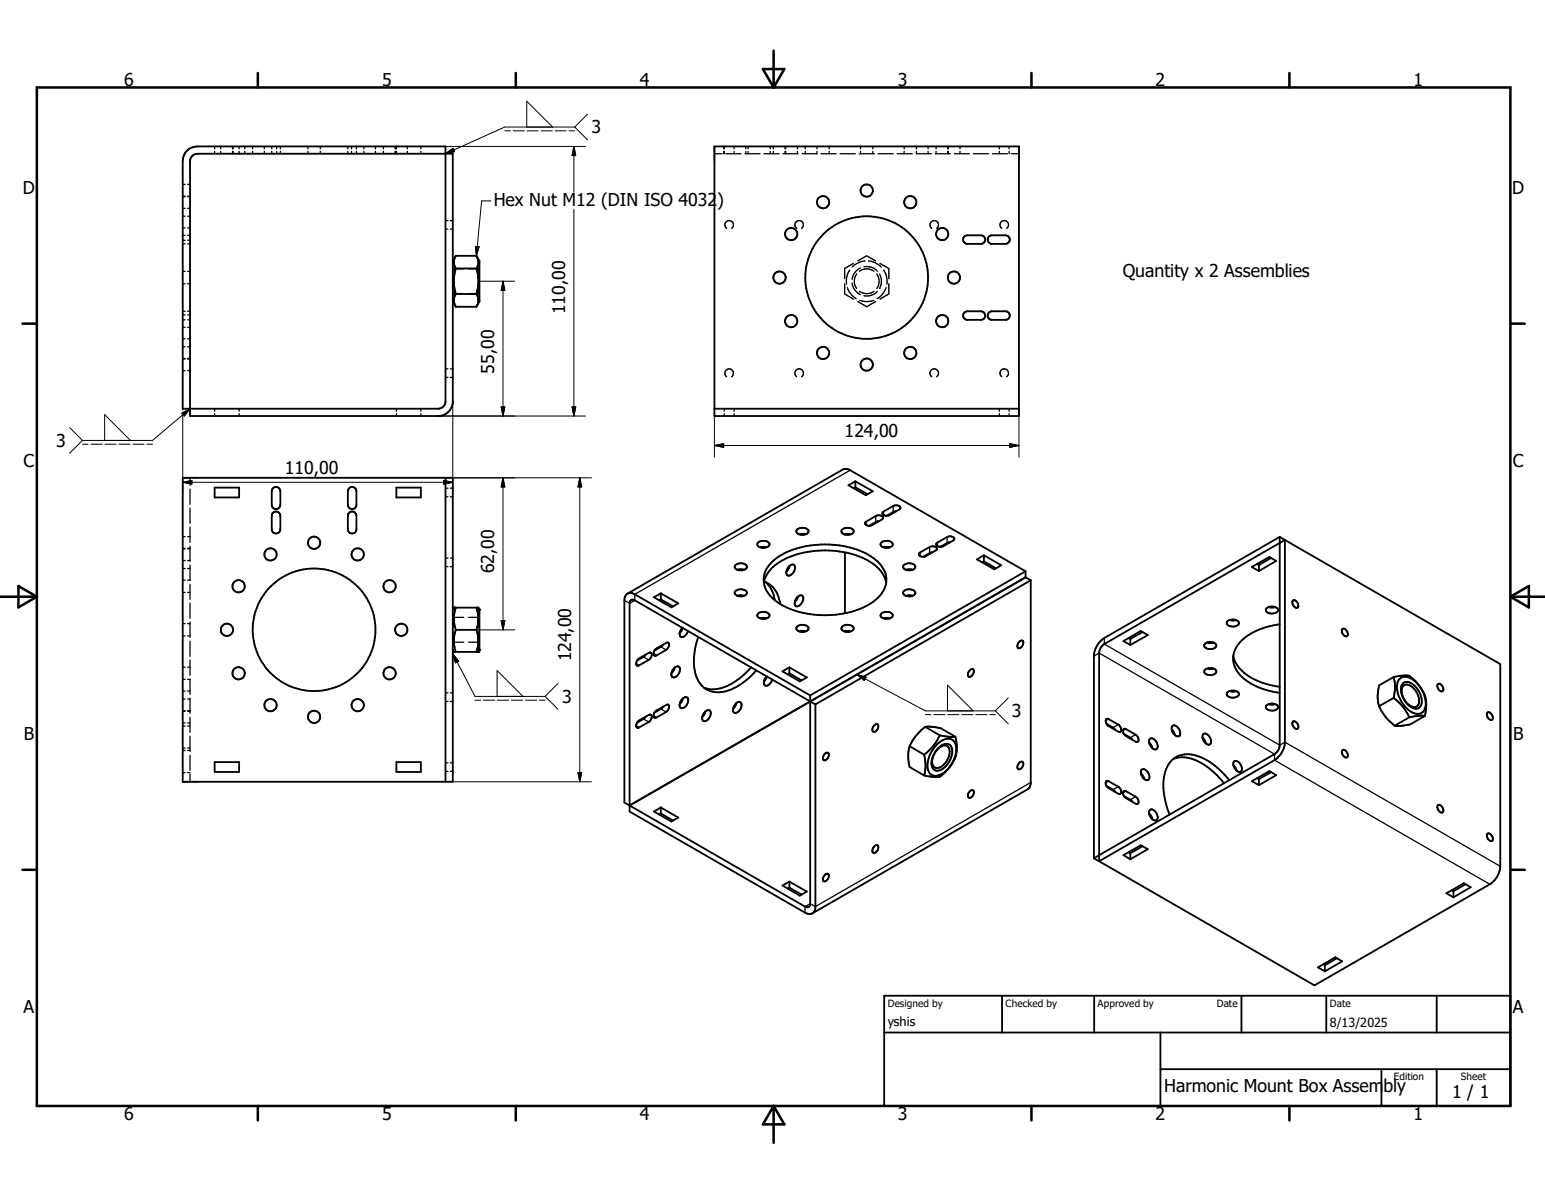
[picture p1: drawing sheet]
<svg xmlns="http://www.w3.org/2000/svg" width="279mm" height="216mm" viewBox="0 0 279 216" stroke-linecap="round" stroke-linejoin="round" font-family="sans-serif">
<g fill="none" stroke="#000" stroke-width=".23">
<path d="M33 35.5h.5M33 37.7h.5M33 33.3h.5M33 35.6h.5M33 39.1h.5M33.9 35.5h.5M33.9 37.7h.5M33.9 33.3h.5M33.9 35.6h.5M33.9 39.1h.5M38.8 26.5v.4M38.8 27.4v.4"/>
<path d="M39.9 26.5v.4M39.9 27.4v.4M42 26.5v.4M42 27.4v.4M42.1 26.5v.4M42.1 27.4v.4M43.2 26.5v.4M43.2 27.4v.4M44.3 26.5v.4M44.3 27.4v.4M45.7 26.5v.4M45.7 27.4v.4"/>
<path d="M47.8 26.5v.4M47.8 27.4v.4M49.1 26.5v.4M49.1 27.4v.4M50 26.5v.4M50 27.4v.4M50.7 26.5v.4M50.7 27.4v.4M55.7 26.5v.4M55.7 27.4v.4M57.9 26.5v.4M57.9 27.4v.4"/>
<path d="M62.9 26.5v.4M62.9 27.4v.4M63.6 26.5v.4M63.6 27.4v.4M64.5 26.5v.4M64.5 27.4v.4M65.8 26.5v.4M65.8 27.4v.4M67.9 26.5v.4M67.9 27.4v.4M69.3 26.5v.4M69.3 27.4v.4"/>
<path d="M71.5 26.5v.4M71.5 27.4v.4M71.6 26.5v.4M71.6 27.4v.4M71.7 26.5v.4M71.7 27.4v.4M73.7 26.5v.4M73.7 27.4v.4M76.1 26.5v.4M76.1 27.4v.4M80.6 39.9h.4M81.4 39.9h.5"/>
<path d="M129.2 27.8h1.4M130.9 26.5v.4M130.9 27.4v.4M131 26.5v.4M131 27.4v.4M131.3 27.8h2.7M132.8 26.5v.4M132.8 27.4v.4M134.7 27.8h2.8M134.9 26.5v.4M134.9 27.4v.4M135.3 26.5v.4"/>
<path d="M135.3 27.4v.4M138.1 27.8h2.8M139.3 26.5v.4M139.3 27.4v.4M139.9 26.5v.4M139.9 27.4v.4M141.6 27.8h2.8M142 26.5v.4M142 27.4v.4M142.1 26.5v.4M142.1 27.4v.4M144.2 26.5v.4"/>
<path d="M144.2 27.4v.4M145 27.8h2.8M145.6 26.5v.4M145.6 27.4v.4M147.7 26.5v.4M147.7 27.4v.4M148.5 27.8h2.7M150 26.5v.4M150 27.4v.4M151.9 27.8h2.8M155.4 27.8h2.7M155.6 26.5v.4"/>
<path d="M155.6 27.4v.4M157.8 26.5v.4M157.8 27.4v.4M158.8 27.8h2.8M162.2 27.8h2.8M163.5 26.5v.4M163.5 27.4v.4M165.7 27.8h2.7M165.7 26.5v.4M165.7 27.4v.4M167.8 26.5v.4M167.8 27.4v.4"/>
<path d="M169.1 27.8h2.8M169.3 26.5v.4M169.3 27.4v.4M171.4 26.5v.4M171.4 27.4v.4M171.5 26.5v.4M171.5 27.4v.4M172.6 27.8h2.7M173.6 26.5v.4M173.6 27.4v.4M176 27.8h2.8M179.5 27.8h2.7"/>
<path d="M180.7 26.5v.4M180.7 27.4v.4M182.5 26.5v.4M182.5 27.4v.4M182.9 27.8h1.4M33 57.8h.5M33 56.3h.5M33 42.6h.5M33 44.1h.5M33 41.2h.5M33 43.4h.5M33 56.9h.5"/>
<path d="M33 59.2h.5M33 49.1h.5M33 51.3h.5M33.9 57.8h.5M33.9 56.3h.5M33.9 42.6h.5M33.9 44.1h.5M33.9 41.2h.5M33.9 43.4h.5M33.9 56.9h.5M33.9 59.2h.5M33.9 49.1h.5"/>
<path d="M33.9 51.3h.5M80.6 41.4h.4M81.4 41.4h.5M81.9 48.2l.1 .1M82 53.4l-.1 .1M82.1 48.5v.1M82.1 53.1h.1M82.1 48.6v1.8M82.1 51.3v1.8M82.1 53.1v.1M82.1 48.6h1.8M82.1 53.1h1.8"/>
<path d="M84.7 48.6h1.7M84.7 53.1h1.7M86.4 53.1h.1M86.4 48.6v1.8M86.4 51.3v1.8M86.4 53.1l.1 .1M86.5 48.5l-.1 .1M86.6 53.4l.1 .1M86.7 48.2l-.1 .1M132.3 41.3a.77 .77 0 0 0 .1-1.2 .77 .77 0 0 0-1.1 .1 .77 .77 0 0 0 .1 1.1M132.3 41.3h.1M144.1 41.3a.77 .77 0 0 1-.2-1.2 .77 .77 0 0 1 1.2 0 .77 .77 0 0 1-.1 1.2"/>
<path d="M152.7 51.3v1.9l1.6 .9M153.2 52l.5 1 1.1 1M153.7 48.8a3.7 3.7 0 0 0-.6 2.6M154.1 51.2a2.72 2.72 0 0 0 1.5 2.1M154.3 47.6l-1.6 .9v1.9M154.9 49.5a2.32 2.32 0 0 0 0 2.7M155.1 47.2l1.1-.6a.64 .64 0 0 1 1.1 0l1 .6M155.1 54.5l1.6 1 1.6-1M155.4 49.1a2.24 2.24 0 0 1 2.7 0M155.4 52.7a2.29 2.29 0 0 0 2.7 0M155.4 54.3a3.8 3.8 0 0 0 2.6 0M155.6 48.5a2.62 2.62 0 0 0-1.5 2"/>
<path d="M156.2 48.2a2.69 2.69 0 0 1 2.5 .9M156.4 47.2a3.8 3.8 0 0 0-2.3 1.1M157.1 47.2a3.6 3.6 0 0 1 2.3 1.1M158.5 49.5a2.24 2.24 0 0 1 0 2.7M158.7 52.7a2.63 2.63 0 0 1-2.5 .8M159.1 49.6a2.5 2.5 0 0 1 0 2.5M159.1 47.6l1.6 .9v1.9M159.8 48.8l.1 .2a3.4 3.4 0 0 1 .5 2.4M160.3 52l-.6 1-1.1 1M160.7 51.3v1.9l-1.6 .9M168.5 41.3a.77 .77 0 0 1-.1-1.2 .77 .77 0 0 1 1.1 0 .77 .77 0 0 1-.1 1.2M181.2 41.3a.77 .77 0 0 1-.2-1.2 .77 .77 0 0 1 1.2 0 .77 .77 0 0 1-.1 1.2"/>
<path d="M33 62.7h.5M33 64.9h.5M33 64.8h.5M33 67h.5M33 61.3h.5M33.9 62.7h.5M33.9 64.9h.5M33.9 64.8h.5M33.9 67h.5M33.9 61.3h.5M38.8 73.9v.5M38.8 74.8v.4"/>
<path d="M43.2 73.9v.5M43.2 74.8v.4M71.7 73.9v.5M71.7 74.8v.4M76.1 73.9v.5M76.1 74.8v.4M80.6 68.2h.4M80.6 66.7h.4M81.4 68.2h.5M81.4 66.7h.5M131 73.9v.5M131 74.8v.4"/>
<path d="M131.4 68.1a.78 .78 0 0 1-.1-1.1 .78 .78 0 0 1 1.1 0 .78 .78 0 0 1-.1 1.1M132.8 73.9v.5M132.8 74.8v.4M144.1 68.1a.78 .78 0 0 1-.2-1.1 .78 .78 0 0 1 1.2 0 .78 .78 0 0 1-.1 1.1M168.5 68.1a.78 .78 0 0 1-.1-1.1 .78 .78 0 0 1 1.1 0 .78 .78 0 0 1-.1 1.1M180.7 73.9v.5M180.7 74.8v.4M181.2 68.1a.78 .78 0 0 1-.2-1.1 .78 .78 0 0 1 1.2 0 .78 .78 0 0 1-.1 1.1M182.5 73.9v.5M182.5 74.8v.4M33 97h.5M33 99.2h.5"/>
<path d="M33 99.1h.5M33.9 97h.5M33.9 99.2h.5M33.9 99.1h.5M34.4 86.4v1.4M34.4 88.5v2.7M34.4 91.9v2.7M34.4 95.3v2.8M34.4 98.8v2.7M80.6 89.8h.4M80.6 88.3h.4M81.4 89.8h.5"/>
<path d="M81.4 88.3h.5M153.7 85l-38.9 22.5v1.1l-.9 .5-1-.5M156.6 94.3v.6M158.4 93.3v1.1M159.8 92.5v.6M161.5 91.5v1.1M166.4 99.9v.6M168.1 98.9v1.1M169.5 98.1v.6M171.3 97.1v1.1M33 101.3h.5M33 112.8h.5"/>
<path d="M33 115h.5M33 102.8h.5M33 104.9h.5M33 107.1h.5M33.9 101.3h.5M33.9 112.8h.5M33.9 115h.5M33.9 102.8h.5M33.9 104.9h.5M33.9 107.1h.5M34.4 102.2v2.8M34.4 105.6v2.8"/>
<path d="M34.4 109.1v2.7M34.4 112.5v2.8M34.4 115.9v2.8M34.4 119.4v2.7M80.6 102.5h.4M80.6 100.9h.4M81.4 102.5h.5M81.4 100.9h.5M81.9 111.2l.1 .2M82 116.4l-.1 .1M82.1 111.5v.1M82.1 111.6v1.8"/>
<path d="M82.1 114.3v1.8M82.1 116.1v.2M82.1 111.6h1.8M82.1 116.1h1.8M84.7 111.6h1.7M84.7 116.1h1.7M86.4 111.6v1.8M86.4 114.3v1.8M86.4 116.1l.1 .2M86.5 111.5l-.1 .1M86.6 116.4l.1 .1M86.7 111.2l-.1 .2"/>
<path d="M116.4 118.8l.9 .5M118.2 118.2l.5 .3M119.5 117l1 .5M197.8 118.6l1-.5 31.7 18.3v1.1l38.9 22.4M199.7 115.4v1.1l31.7 18.2 1-.5 38.9 22.4M33 120.6h.5M33 122.9h.5M33 126.4h.5M33 128.6h.5M33 135.3h.5M33 131.3h.5M33 125h.5"/>
<path d="M33 128.5h.5M33 130.7h.5M33 139.7h.5M33 135.7h.5M33.9 120.6h.5M33.9 122.9h.5M33.9 126.4h.5M33.9 128.6h.5M33.9 135.3h.5M33.9 131.3h.5M33.9 125h.5M33.9 128.5h.5"/>
<path d="M33.9 130.7h.5M33.9 139.7h.5M33.9 135.7h.5M34.4 122.8v2.8M34.4 126.3v2.7M34.4 129.7v2.7M34.4 133.1v2.8M34.4 136.6v2.7M34.4 140v1.4M80.6 126.8h.4M80.6 125.3h.4M80.6 139.5h.4"/>
<path d="M80.6 137.9h.4M81.4 126.8h.5M81.4 125.3h.5M81.4 139.5h.5M81.4 137.9h.5M115.1 131.2l.5 .3M115.1 120l.5 .3M116.4 130l.9 .5M118.2 129.4l.5 .3M119.5 128.2l1 .5M200.5 130l-.6 .3M202.2 131l-.9 .6"/>
<path d="M203.6 131.8l-.5 .3M205.4 132.8l-1 .6M186.4 141.5l-38.9 22.4-1-.5-.9 .5v1.1M200.5 141.3l-.6 .3M202.2 142.3l-.9 .5M203.6 143.1l-.5 .3M205.4 144.1l-1 .5"/>
</g>
<g fill="none" stroke="#000" stroke-width=".33">
<path d="M33.7 27.4l1-.7 1-.2h44.9v46.1a1.34 1.34 0 0 1-1.4 1.3h-46.2v-44.8l.2-.9zM34.7 28.3l.3-.3 .7-.2h46.2v45.1a2.71 2.71 0 0 1-2.4 2.3h-45.1v-46.1zM129.2 26.5h55.1v48.7h-55.1zM81.9 54.5l.5 1M82.4 48.5a7.3 7.3 0 0 0 0 4.7M82.4 46.3l-.3 .8v.7l.3 .7M82.4 53.2l-.3 .9v.6l.3 .8M82.4 46.3l-.5 .9M82.4 46.3h3.8M82.4 48.5h3.8M82.4 53.2h3.8M82.4 55.5h3.8"/>
<path d="M86.2 46.3l.5 .9v7.3l-.5 1M86.2 46.3l.3 1-.1 .7-.2 .5M86.2 48.5a7.6 7.6 0 0 1 0 4.7M86.2 53.2l.3 1-.1 .7-.2 .6M174.5 56.5l.5-.2h2.4a.78 .78 0 0 1 .8 .8 .78 .78 0 0 1-.8 .7h-2.4a.76 .76 0 0 1-.8-.5 .76 .76 0 0 1 .3-.8zM174.5 42.7l.5-.1h2.4a.78 .78 0 0 1 .8 .7 .78 .78 0 0 1-.8 .8h-2.4a.78 .78 0 0 1-.8-.5 .78 .78 0 0 1 .3-.9zM178.8 56.6l.6-.3h2.4a.78 .78 0 0 1 .8 .8 .78 .78 0 0 1-.8 .7h-2.4a.76 .76 0 0 1-.7-.4 .76 .76 0 0 1 .1-.8zM178.8 42.8l.6-.2h2.4a.78 .78 0 0 1 .8 .7 .78 .78 0 0 1-.8 .8h-2.4a.79 .79 0 0 1-.7-.4 .79 .79 0 0 1 .1-.9zM129.2 73.9h55.1M33 86.4h48.9v55h-48.9zM38.8 88.2h4.4v1.8h-4.4zM49.4 92.7a.77 .77 0 0 1 .9-.1 .77 .77 0 0 1 .4 .7v2.4a.78 .78 0 0 1-.8 .8 .78 .78 0 0 1-.8-.8v-2.4z"/>
<path d="M49.4 88.2a.78 .78 0 0 1 .9-.1 .78 .78 0 0 1 .4 .7v2.5a.78 .78 0 0 1-.8 .8 .78 .78 0 0 1-.8-.8v-2.5zM63.1 92.8a.77 .77 0 0 1 .8-.3 .77 .77 0 0 1 .6 .8v2.4a.78 .78 0 0 1-.8 .8 .78 .78 0 0 1-.8-.8v-2.4zM63.1 88.3a.77 .77 0 0 1 .8-.2 .77 .77 0 0 1 .6 .7v2.5a.78 .78 0 0 1-.8 .8 .78 .78 0 0 1-.8-.8v-2.5zM71.7 88.2h4.4v1.8h-4.4zM80.6 86.4v55M137.2 98a1.32 1.32 0 0 1 2 .4 1.32 1.32 0 0 1-2.3 .1zM137.5 99l.5-.1 .6 .1M144.5 96.6h1.2M145.7 96.6a.56 .56 0 0 0 .5-.6 .56 .56 0 0 0-.6-.5 1.22 1.22 0 0 0-1.6 .6l.5 .5M145.7 96.6l-.4 .1-.8-.1M152.3 95.8a1.49 1.49 0 0 1 2.1 .2 .78 .78 0 0 1-.9 .7 1.01 1.01 0 0 1-1.3-.7zM152.7 96.6h1.2"/>
<path d="M152.8 96.6v.1M152.8 99.9v11M153.4 87.7l1.3-.7 3.1 1.8-1.2 .7zM154.7 87v1.1M154.7 88.1l2.2 1.3M154.7 88.1l-.3 .2M156.5 94.5l1.9-1.2a.89 .89 0 0 1 1.3 .4l-.2 .2-1.7 1a.86 .86 0 0 1-1.4-.3zM158.9 94.3l-.5 .1-1.2 .7M159.4 98.1a1.33 1.33 0 0 1 2 .3 1.31 1.31 0 0 1-1.9 .4l-.3-.3zM159.7 92.6l1.8-1.1a.91 .91 0 0 1 1.3 .4l-.2 .2-1.7 1a.9 .9 0 0 1-1.3-.3zM159.7 99l.7-.1 .5 .1M162.1 92.5h-.5l-1.2 .7"/>
<path d="M166.4 99.9l1.7-1a.89 .89 0 0 1 1.3 .4l-.1 .2-2 1.1-.6 .1a.42 .42 0 0 1-.5-.3 .42 .42 0 0 1 .2-.5zM168.6 99.9l-.5 .1-1.2 .7M169.4 98.2l1.9-1.1a.93 .93 0 0 1 1.3 .4l-.2 .2-1.8 1a.91 .91 0 0 1-1.3-.3zM171.8 98.1h-.4l-1.3 .8M231.4 97.1l-31.7 18.3a4.3 4.3 0 0 0-1.9 3v36.8M231.4 97.1v37.6a2.07 2.07 0 0 1-.9 1.7l-32.7 18.8M231.4 97.1l1 .5M232.4 97.6l-32.7 18.9a2.07 2.07 0 0 0-.9 1.6v37.6M232.4 97.6l38.9 22.5v36.5a4.3 4.3 0 0 1-1.9 3.3l-31.7 18.3-38.9-22.5M232.4 97.6v36.6a4.2 4.2 0 0 1-1.9 3.3l-31.7 18.2M81.9 110.2l.2-.3h4.4l.2 .3v7.3l-.2 .4M81.9 117.5l.2 .4h4.4"/>
<path d="M82.4 109.9l-.3 1.5v1.2l.3 1.3M82.4 113.9l-.3 1.5v1.2l.3 1.3M82.4 113.9h3.8M86.2 109.9a5.8 5.8 0 0 1 0 4M86.2 113.9a5.7 5.7 0 0 1 0 4M115.4 119.2l1.9-1.1a.41 .41 0 0 1 .6 0 .41 .41 0 0 1-.1 .6l-.4 .5-2.1 1.2a.78 .78 0 0 1 .1-1.2zM116.8 118.4l-.4 .4-1.2 .7M118.3 108l1.2-.7 3.2 1.8-1.3 .7zM118.6 117.3l2.1-1.1a.71 .71 0 0 1-.1 1.2l-1.9 1.1a.41 .41 0 0 1-.5-.1 .41 .41 0 0 1 0-.5zM119.5 107.3v1.1M119.5 108.4l2.2 1.3M119.5 108.4l-.3 .2"/>
<path d="M119.9 116.6l-.3 .3-1.2 .7M123.4 113.5a1.11 1.11 0 0 0-.2 1.7 1.28 1.28 0 0 0 1.2-1.1M123.5 113.6l-.6 .9M126.3 115.2a10.4 10.4 0 0 0 0 7.9 4.2 4.2 0 0 0 5.4 1.8 12 12 0 0 0 5.1-3.7M133 102.2a1.48 1.48 0 0 1 2.1 .2 1.2 1.2 0 0 1-2 .5l-.2-.4zM133 106.9a1.48 1.48 0 0 1 2.1 .2 1.2 1.2 0 0 1-2 .5l-.2-.4zM133.4 107.7l.3-.1 .9 .1M133.4 103h1.2M133.5 103h-.1M137 111.1a1.34 1.34 0 0 1 2.2 .2 1.33 1.33 0 0 1-2.3 0zM137.5 111.8l.5-.1 .6 .1M138.1 105.4a6.5 6.5 0 0 1 4.3-4.6 17.2 17.2 0 0 1 15 .8 5.7 5.7 0 0 1 2.9 3.8"/>
<path d="M138.2 105.2a4.6 4.6 0 0 1 2.9 4M138.4 105.2a5 5 0 0 1 1.7 3.3M139.7 101.5a14.8 14.8 0 0 1 10.8-3 12.8 12.8 0 0 1 8.5 3.4 4.2 4.2 0 0 1-.3 6.3 14.7 14.7 0 0 1-10.8 3 12.9 12.9 0 0 1-8.5-3.4 4.2 4.2 0 0 1 .3-6.3zM142.8 102.3l-.3 .7-.3 .3M142.8 102.3a.55 .55 0 0 1 .8-.2 .55 .55 0 0 1 .1 .8 1.1 1.1 0 0 1-1.4 1.1l-.1-.6M142.8 102.3l-.5 .7-.1 .4M144.2 108a.58 .58 0 0 1 .6-.4 .58 .58 0 0 1 .5 .7 1.31 1.31 0 0 1-1.4 1.3 1.1 1.1 0 0 1 .3-1.6zM144.3 107.9l-.2 .5-.4 .5M144.5 114.2l.4-.1 .8 .1M145.7 114.1a.55 .55 0 0 0 .5-.6 .55 .55 0 0 0-.6-.4 1.19 1.19 0 0 0-1.6 .6l.5 .5M145.7 114.1l-.6 .2-.6-.1M152.3 113.3a1.48 1.48 0 0 1 2.1 .2 1.19 1.19 0 0 1-1.9 .6l-.3-.3z"/>
<path d="M152.7 114.2l.4-.1 .8 .1M152.8 114.1v.1M159.4 111a1.33 1.33 0 0 1 2 .3 1.31 1.31 0 0 1-1.9 .4l-.3-.4zM159.7 111.8l.7-.1 .5 .1M163.8 107.7l.4-.1 .8 .1M163.8 103h1.2M165 103a.56 .56 0 0 0 .5-.6 .56 .56 0 0 0-.6-.5 1.23 1.23 0 0 0-1.6 .6l.5 .5M165 103l-.3 .1-.9-.1M165 107.7a.55 .55 0 0 0 .5-.6 .55 .55 0 0 0-.6-.5 1.19 1.19 0 0 0-1.6 .6l.5 .5M165 107.7l-.6 .1-.6-.1M176.7 101.1l1.2-.7 3.2 1.8-1.3 .7zM177.9 100.4v1.1"/>
<path d="M177.9 101.5l2.2 1.3M177.9 101.5l-.3 .2M184.4 116l.1-.1a.4 .4 0 0 1 .6 .1 .4 .4 0 0 1-.1 .5 .72 .72 0 0 1-1 .6v-.4zM185.5 103.3l-31.8-18.3-.8-.2-.5 .1-38.9 22.4M185.5 103.3v1.1M185.5 103.3l-39 22.4M185.5 104.4l-39 22.4M185.5 104.4l.9 .5M186.4 104.9v36.8l-.3 .8-39.2 22.7M186.4 104.9l-38.9 22.5M203.2 115.9l3.1-1.8 1.3 .7-3.2 1.8zM204.1 115.4l.3 .1"/>
<path d="M204.4 115.5v1.1M206.6 114.3l-2.2 1.2M218 116.4a1.38 1.38 0 0 1 2 .3 1.31 1.31 0 0 1-2.2 .1zM218.3 116.2l.4 .1 .7-.1M221.9 112.4a1.54 1.54 0 0 1 2.1 .1 .96 .96 0 0 1-1.4 .8 .62 .62 0 0 1-.6-.3 .62 .62 0 0 1-.1-.6zM222.4 112.1l.6 .1 .5-.1M223 118.5a6.8 6.8 0 0 0 4.8 4.8l1.8 .5 1.8 .4M226.4 102.5l3.1-1.8 1.3 .7-3.1 1.9zM227.3 102l.4 .2M227.7 102.2v1.1M229 110a1.37 1.37 0 0 1 2.1 .3 1.31 1.31 0 0 1-1.9 .4l-.3-.3zM229.4 109.8l.4 .1 .8-.1"/>
<path d="M229.8 100.9l-2.1 1.3M231.4 112.9a11 11 0 0 0-7.7 3.9 4.3 4.3 0 0 0 1.3 5.9 13.1 13.1 0 0 0 6.4 2.6M233.8 108.6a.83 .83 0 0 1 .9 .4 .83 .83 0 0 1-.1 .9 .94 .94 0 0 1-.8-1.3zM242.8 113.7a.83 .83 0 0 1 .8 .4 .83 .83 0 0 1-.1 1 .92 .92 0 0 1-.7-1.4zM38.8 137.8h4.4v1.8h-4.4zM71.7 137.8h4.4v1.8h-4.4zM115.4 130.5l1.9-1.2a.41 .41 0 0 1 .6 .1 .41 .41 0 0 1-.1 .5l-.4 .6-1.8 1-.3 .1a.75 .75 0 0 1 .1-1.1zM116.8 129.6l-.4 .4-1.2 .7M118.5 128.7l2-1.2 .3-.1a.85 .85 0 0 1-.3 1.3l-1.8 1a.41 .41 0 0 1-.5-.1 .41 .41 0 0 1 0-.5zM119.9 127.8l-.3 .3-1.2 .8M122 120.7a.55 .55 0 0 1 .8-.2 .55 .55 0 0 1 .1 .8 1.09 1.09 0 0 1-1.4 1.1l-.1-.6M122 120.7l-.5 .7-.1 .4"/>
<path d="M122 120.7l-.2 .6-.4 .4M123.5 126.3a.56 .56 0 0 1 .8-.2 .56 .56 0 0 1 .1 .8 1.1 1.1 0 0 1-1.4 1l-.1-.6M123.5 126.3l-.5 .6-.1 .4M123.5 126.3l-.3 .7-.3 .3M127.6 128.6a.55 .55 0 0 1 .7-.1 .55 .55 0 0 1 .2 .7 1.08 1.08 0 0 1-1.4 1.1l-.1-.6M127.6 128.6l-.4 .5-.2 .6M127.6 128.6l-.6 1.1M133.1 127.1a.56 .56 0 0 1 .8-.1 .56 .56 0 0 1 .2 .8 1.08 1.08 0 0 1-1.4 1l-.1-.6M133.1 127.1l-.3 .5-.2 .6M133.2 127.1l-.2 .6-.4 .5M135.8 120.7a10.1 10.1 0 0 1-7 4l-1.5-.3M138.6 122.3a1.17 1.17 0 0 0-.2 1.7 1.27 1.27 0 0 0 1.2-1.1"/>
<path d="M138.7 122.3l-.6 .9M141.5 121.4l1.3-.7 3.1 1.8-1.3 .7zM142.8 120.7v1.1M142.8 121.8l2.2 1.2M142.8 121.8l-.4 .1M146.5 125.7l-31.7-18.2a1.15 1.15 0 0 0-1.3-.2 1.15 1.15 0 0 0-.6 1.3v36.5l1 .6M146.5 126.8l-31.7-18.2a.57 .57 0 0 0-.7-.1 .57 .57 0 0 0-.2 .6v37.6l31.7 18.3a1.13 1.13 0 0 0 1.2 .2 1.13 1.13 0 0 0 .7-1v-36.8M146.5 126.8l-32.6 18.9M146.5 125.7v37.9a.56 .56 0 0 1-.3 .4 .56 .56 0 0 1-.6-.1l-31.7-18.2M146.5 126.8l1 .6M149.1 136.4a.43 .43 0 0 1 .6-.3 .43 .43 0 0 1 .1 .7 .61 .61 0 0 1-.3 .6 .61 .61 0 0 1-.7-.2l.1-.4zM158.2 131.1a.41 .41 0 0 1 .6-.1 .41 .41 0 0 1 0 .6 .66 .66 0 0 1-1 .6v-.4z"/>
<path d="M164.5 134.9l-.3 1.4 .1 1.6 .2 .8 2.6 1.5M164.5 134.9l2.6 1.6M167.1 136.5l.3 1.8-.3 1.9M167.3 131.4l-1.7 1.6-1.1 1.9M167.3 131.4h1.2l1.6 .3 2.7 1.5M167.3 131.4l2.6 1.6M169.5 135.5a1.43 1.43 0 0 1 1.9-.5 2.05 2.05 0 0 1-.1 2.5 1.92 1.92 0 0 1-2.3 1.2 2.15 2.15 0 0 1 .1-2.7zM169.5 134.5a2.16 2.16 0 0 1 2.9-.6 3.4 3.4 0 0 1-.1 3.9 4.2 4.2 0 0 1-3.3 2.5 1.7 1.7 0 0 1-1.3-2.2 6 6 0 0 1 1.8-3.6zM169.6 135.3a1.7 1.7 0 0 1 2.3-.5 3.1 3.1 0 0 1-.7 3.6 1.76 1.76 0 0 1-2.3 .7 2.52 2.52 0 0 1 .1-3zM169.9 133l-1.1 1.9-1.7 1.6M169.9 133l1.5 .2h1.4M172.8 133.2l.1 .8 .1 1.6a6.7 6.7 0 0 1-3.2 4.9h-1l-1.7-.3"/>
<path d="M175.5 121.1a.41 .41 0 0 1 .6 0 .41 .41 0 0 1 0 .6 .66 .66 0 0 1-1 .5v-.7zM184.4 137.9a.42 .42 0 0 1 .6-.1 .42 .42 0 0 1 0 .6 .61 .61 0 0 1-.3 .6 .61 .61 0 0 1-.7-.1l.1-.6zM200.1 130h.4l1.7 1a.89 .89 0 0 1 .4 1.3h-.4l-1.7-1a.97 .97 0 0 1-.4-1.3zM200.1 130.9l1.2 .7 .4 .4M203.2 131.8h.3l1.9 1a.88 .88 0 0 1 .3 1.4l-.3-.1-1.8-1a1 1 0 0 1-.4-1.3zM203.2 132.7l1.3 .7 .3 .4M206.3 139.8l.5 .7 .1 .4M206.4 139.2a1.09 1.09 0 0 1 1.4 1 .56 .56 0 0 1-.1 .8 .56 .56 0 0 1-.8-.1 1.46 1.46 0 0 1-.5-1.7zM207.8 134.3l.4 .4 .2 .6M207.9 133.6a.97 .97 0 0 1 1.4 .9 .61 .61 0 0 1-.1 .9 .61 .61 0 0 1-.9-.3 1.32 1.32 0 0 1-.4-1.5zM211.9 131.9l.4 .5 .2 .5M212 131.3a1.1 1.1 0 0 1 1.4 1 .55 .55 0 0 1-.2 .8 .55 .55 0 0 1-.7-.2 1.45 1.45 0 0 1-.5-1.6z"/>
<path d="M212.2 137.2a6.7 6.7 0 0 1 6.1 1.4l1.8 1.6 1.3 1.4M217.5 133.4l.2 .3 .3 .7M217.6 132.8a.98 .98 0 0 1 1.3 .8 .64 .64 0 0 1-.4 1.1 1.53 1.53 0 0 1-.9-1.9zM218 121a1.38 1.38 0 0 1 2 .4 1.32 1.32 0 0 1-2.2 .1zM218.3 120.9l.6 .1 .5-.1M222.1 125.1a1.49 1.49 0 0 1 1.9 .3 .92 .92 0 0 1-1.2 .8 .8 .8 0 0 1-.9-.9zM222.4 125l.4 .1 .7-.1M223 138.3l.4 .5 .2 .6M223.2 137.6a1.25 1.25 0 0 1 1.1 2 1.32 1.32 0 0 1-1.1-2zM229 127.6a1.48 1.48 0 0 1 2.1 .1 .96 .96 0 0 1-1.4 .8 .63 .63 0 0 1-.7-.9zM229.4 127.3l.6 .1 .6-.1M229.8 139.6l-2.1 1.3"/>
<path d="M233.8 130.5a.86 .86 0 0 1 .8 .4 .86 .86 0 0 1 0 .9 .96 .96 0 0 1-.8-1.3zM242.8 135.6a.85 .85 0 0 1 .8 .5 .85 .85 0 0 1-.1 .9 .95 .95 0 0 1-.7-1.4zM249.4 127.7l1.3 2.1 1.5 1.4M252 126.2l1.9 1.8 1 1.7M252 122.4l-2.6 1.5-.1 .3a6.4 6.4 0 0 0 .1 3.5M252 122.4l1.5-.2a1.95 1.95 0 0 1 2.3 .8 6 6 0 0 1 1.9 6.5M252 122.4l.1 .5a6.6 6.6 0 0 1-.1 3.3M252 126.2l-2.6 1.5M253.1 122.8a1.89 1.89 0 0 1 2.7 .3 5.2 5.2 0 0 1 1.9 5 1.5 1.5 0 0 1-2.5 .6 5.4 5.4 0 0 1-2.5-5.3zM253.6 124.2a1.27 1.27 0 0 1 2 .3 2.9 2.9 0 0 1 .8 3.1 1.22 1.22 0 0 1-1.8-.3 2.9 2.9 0 0 1-1-3.1zM253.8 123.5a1.72 1.72 0 0 1 2.3 .8 3 3 0 0 1 .7 3.6 1.44 1.44 0 0 1-2.1-.4 3.6 3.6 0 0 1-1.2-3.7zM254.9 129.7l-2.7 1.5"/>
<path d="M257.7 129.5l-2.6 1.5-1.5 .2h-1.4M257.7 129.5l-1.2-.1-1.6 .3M260 123.7a.83 .83 0 0 1 .9 .4 .83 .83 0 0 1-.1 .9 .94 .94 0 0 1-.8-1.3zM269 128.8a.85 .85 0 0 1 .8 .5 .85 .85 0 0 1 0 .9 .95 .95 0 0 1-.8-1.4zM118.3 146.7l1.2-.7 3.2 1.8-1.3 .7zM119.5 146v1.1M119.5 147.1l-.3 .2M119.5 147.1l2.2 1.3M142.8 159.4v1.1M149.1 158.2a.44 .44 0 0 1 .6-.2 .44 .44 0 0 1 .1 .7 .66 .66 0 0 1-.9 .5l-.1-.3zM158.1 153.1a.44 .44 0 0 1 .6-.2 .44 .44 0 0 1 .1 .6 .61 .61 0 0 1-.4 .6 .61 .61 0 0 1-.6-.1l.1-.6zM175.3 143.1a.44 .44 0 0 1 .7-.2 .44 .44 0 0 1 .1 .7 .61 .61 0 0 1-.4 .6 .61 .61 0 0 1-.7-.2l.1-.6z"/>
<path d="M197.8 155.2l1 .5M200.1 141.2l.4 .1 1.7 1a.89 .89 0 0 1 .4 1.3l-.4-.1-1.7-1a.97 .97 0 0 1-.4-1.3zM200.1 142.1l1.2 .7 .4 .4M203.2 154.6l3.1-1.8 1.3 .7-3.2 1.9zM203.2 143.1l.3-.1 1.9 1.1a.88 .88 0 0 1 .3 1.3l-.3-.1-1.8-1a1.01 1.01 0 0 1-.4-1.2zM203.2 143.9l1.3 .8 .3 .3M204.1 154.1l.3 .2M204.4 154.3v1.1M206.6 153l-2.2 1.3M207.8 147.1a.56 .56 0 0 1 .3-.7 .56 .56 0 0 1 .7 .2 1.23 1.23 0 0 1 .3 1.7l-.3 .1-.4-.3M207.8 147.1l.2 .6 .4 .4M207.8 147.1l.4 .5 .2 .5"/>
<path d="M222.3 141.1a11.1 11.1 0 0 0-7.3-4.7 4.2 4.2 0 0 0-4.5 4 13.2 13.2 0 0 0 1 6.9M226.4 141.3l3.1-1.9 1.3 .8-3.1 1.8zM227.3 140.7l.4 .2M227.7 140.9v1.1M260 145.6a.85 .85 0 0 1 .9 .4 .85 .85 0 0 1-.1 .9 .97 .97 0 0 1-.8-1.3zM265 159.9l-2.2 1.3M268.9 150.8a.58 .58 0 0 1 1 .4 .63 .63 0 0 1 0 .8 .89 .89 0 0 1-1-1.2zM141.5 160.1l1.3-.7 3.1 1.8-1.3 .8zM142.8 160.5l-.4 .2M142.8 160.5l2.2 1.3M238.3 174.9l3.2-1.8 1.2 .7-3.1 1.8zM239.3 174.4l.3 .1"/>
<path d="M239.6 174.5v1.1M241.8 173.3l-2.2 1.2M261.6 161.5l3.1-1.8 1.3 .7-3.2 1.9zM262.5 161l.3 .2M262.8 161.2v1.1M159.9 186.7h113.2M159.9 180.1h113.2v19.9h-113.2zM181.2 180.1v6.6M197.9 180.1v6.6M209.9 193.3h63.2M209.9 186.7v13.3M224.5 180.1v6.6"/>
<path d="M239.8 180.1v6.6M249.8 193.3v6.7M259.8 180.1v6.6M259.8 193.3v6.7"/>
<circle cx="148.8" cy="36.6" r="1.11"/>
<circle cx="156.7" cy="34.4" r="1.11"/>
<circle cx="164.6" cy="36.6" r="1.11"/>
<circle cx="141" cy="50.2" r="1.12"/>
<circle cx="143.1" cy="58.1" r="1.12"/>
<circle cx="143.1" cy="42.3" r="1.12"/>
<circle cx="156.7" cy="50.2" r="11.1"/>
<circle cx="170.4" cy="42.3" r="1.11"/>
<circle cx="170.4" cy="58.1" r="1.12"/>
<circle cx="172.5" cy="50.2" r="1.11"/>
<circle cx="148.8" cy="63.8" r="1.11"/>
<circle cx="156.7" cy="65.9" r="1.11"/>
<circle cx="164.6" cy="63.8" r="1.11"/>
<circle cx="56.8" cy="98.1" r="1.1"/>
<circle cx="41" cy="113.9" r="1.11"/>
<circle cx="43.1" cy="106" r="1.1"/>
<circle cx="48.9" cy="100.3" r="1.12"/>
<circle cx="56.8" cy="113.9" r="11.1"/>
<circle cx="64.7" cy="100.3" r="1.1"/>
<circle cx="70.5" cy="106" r="1.11"/>
<circle cx="72.6" cy="113.9" r="1.11"/>
<circle cx="43.2" cy="121.7" r="1.11"/>
<circle cx="48.9" cy="127.5" r="1.1"/>
<circle cx="56.8" cy="129.6" r="1.11"/>
<circle cx="64.7" cy="127.5" r="1.11"/>
<circle cx="70.4" cy="121.7" r="1.12"/>
</g>
<g fill="#000">
<circle cx="82.1" cy="117.9" r=".17"/>
<circle cx="82.1" cy="109.9" r=".17"/>
<circle cx="86.5" cy="117.9" r=".17"/>
<circle cx="86.7" cy="110.2" r=".17"/>
<circle cx="86.7" cy="117.5" r=".17"/>
</g>
<g fill="none" stroke="#000" stroke-width=".46">
<path d="M6.7 15.8h266.4v184.2h-266.4zM46.6 13.2v2.6M93.3 13.2v2.6M138 12.5h3.8l-1.9 3.3zM139.9 9.2v6.6M186.5 13.2v2.6M233.2 13.2v2.6M4.1 58.5h2.6M273.1 58.5h2.6M0 107.9h6.7M3.3 106l3.4 1.9-3.4 1.9zM273.1 107.9h6.3"/>
<path d="M273.1 107.9l3.4-1.9v3.8zM4.1 157.3h2.6M273.1 157.3h2.6M46.6 200v2.6M93.3 200v2.6M139.9 200v6.6M139.9 200l1.9 3.3h-3.8zM186.5 200v2.6M233.2 200v2.6"/>
</g>
<g fill="none" stroke="#000" stroke-width=".18">
<path d="M80.6 26.5h25.3M80.6 27.8l1.3-1 .3 .6zM88.8 36.3h-1.7l-.9 10M91.3 23.7h1M92.8 23.7h2M95.3 23v-4.7l4.6 4.7M95.3 23.7h2M97.9 23.7h2M100.4 23.7h2M102.9 23.7h1M103.8 26.5v8.3M103.8 37.9v37.3"/>
<path d="M103.8 26.5l.3 1.6h-.6zM103.9 23h-12.6l-10.7 4.8M103.9 23l2.4 2.3M106.3 20.6l-2.4 2.4M86 44.6h.6l-.4 1.7zM86.5 50.9h6.6M91 50.9v24.3M91 50.9l.3 1.6h-.7zM12.6 77.3l2.3 2.3M14.9 79.6l-2.3 2.4M18.9 79.6v-4.6l4.7 4.6M32.9 74.7l1.5-.8-1.1 1.3z"/>
<path d="M33 73.9v.3M33 74.8v14.5M34.4 73.9l-6.8 5.7h-12.7M79.2 75.2h26.7M81.9 72.6v16.7M90.6 73.6h.7l-.3 1.6zM103.5 73.6h.6l-.3 1.6zM129.2 73.9v8.8M184.3 73.9v8.8M14.9 80.3h1M16.4 80.3h2.1M19 80.3h2"/>
<path d="M21.5 80.3h2M24 80.3h2M26.6 80.3h1M33 87.2h48.9M33 87.2l1.7-.3v.6zM80.2 86.9l1.7 .3-1.7 .3zM80.6 86.4h26.4M91 86.4l.3 1.6h-.7zM91 86.4v27.5M104.9 86.4v55M104.9 86.4l.3 1.6h-.7zM129.2 80.6h55.1"/>
<path d="M129.2 80.6l1.7-.4v.7zM182.6 80.2l1.7 .4-1.7 .3zM81.9 118.2l4 7.7h12.7M81.9 118.2l1 1.4-.5 .3zM86.2 113.9h6.9M90.6 112.2h.7l-.3 1.7zM85.9 126.6h1M87.4 126.6h2.1M89.9 125.9v-4.6l4.7 4.6M89.9 126.6h2.1M92.5 126.6h2M95 126.6h2"/>
<path d="M97.6 126.6h1M98.6 125.9l2.3 2.3M100.9 123.6l-2.3 2.3M104.5 139.7h.7l-.3 1.7zM155 122l12.3 6.5h12.7M155 122l1.6 .4-.3 .6zM167.3 129.2h1M168.9 129.2h2M171.3 128.5v-4.6l4.7 4.6M171.4 129.2h2M173.9 129.2h2M176.5 129.2h2"/>
<path d="M179 129.2h1M180 128.5l2.3 2.4M182.3 126.2l-2.3 2.3M81.9 141.4h25.1"/>
</g>
<g fill="#000" stroke="#000" stroke-width=".18">
<path d="M80.6 27.8l1.3-1 .3 .6zM103.8 26.5l.3 1.6h-.6zM86 44.6h.6l-.4 1.7zM91 50.9l.3 1.6h-.7zM32.9 74.7l1.5-.8-1.1 1.3zM90.6 73.6h.7l-.3 1.6zM103.5 73.6h.6l-.3 1.6zM33 87.2l1.7-.3v.6zM80.2 86.9l1.7 .3-1.7 .3zM91 86.4l.3 1.6h-.7zM104.9 86.4l.3 1.6h-.7zM129.2 80.6l1.7-.4v.7z"/>
<path d="M182.6 80.2l1.7 .4-1.7 .3zM81.9 118.2l1 1.4-.5 .3zM90.6 112.2h.7l-.3 1.7zM104.5 139.7h.7l-.3 1.7zM155 122l1.6 .4-.3 .6z"/>
</g>
<g font-size="3.2">
<text x="22.5" y="15.6">6</text>
<text x="69.1" y="15.6">5</text>
<text x="115.7" y="15.6">4</text>
<text x="162.3" y="15.6">3</text>
<text x="209" y="15.6">2</text>
<text x="255.6" y="15.6">1</text>
<text x="107" y="24.1">3</text>
<text x="4.1" y="35">D</text>
<text x="273.5" y="35">D</text>
<text x="89.3" y="37.3">Hex Nut M12 (DIN ISO 4032)</text>
<text x="203" y="50.1">Quantity x 2 Assemblies</text>
<text x="102.2" y="56.8" transform="rotate(-90 102.2 56.8)">110,00</text>
<text x="89.4" y="67.6" transform="rotate(-90 89.4 67.6)">55,00</text>
<text x="10.2" y="80.8">3</text>
<text x="152.7" y="79">124,00</text>
<text x="4.3" y="84.4">C</text>
<text x="51.5" y="85.6">110,00</text>
<text x="273.6" y="84.4">C</text>
<text x="89.4" y="103.7" transform="rotate(-90 89.4 103.7)">62,00</text>
<text x="103.3" y="119.6" transform="rotate(-90 103.3 119.6)">124,00</text>
<text x="101.6" y="127.1">3</text>
<text x="183" y="129.7">3</text>
<text x="4.3" y="133.7">B</text>
<text x="273.6" y="133.7">B</text>
<text x="4.3" y="183.1">A</text>
<text x="273.6" y="183.1">A</text>
<text x="210.5" y="197.5">Harmonic Mount Box Assembly</text>
<text x="22.5" y="202.6">6</text>
<text x="69.1" y="202.6">5</text>
<text x="115.7" y="202.6">4</text>
<text x="162.3" y="202.6">3</text>
<text x="209" y="202.6">2</text>
<text x="255.6" y="202.6">1</text>
<text x="262.6" y="198.6">1 / 1</text>
</g>
<g font-size="2.3">
<text x="160.5" y="185.5">yshis</text>
<text x="240.5" y="185.7">8/13/2025</text>
</g>
<g font-size="1.8">
<text x="160.5" y="182.1">Designed by</text>
<text x="181.9" y="182.1">Checked by</text>
<text x="198.5" y="182.1">Approved by</text>
<text x="220" y="182">Date</text>
<text x="240.5" y="182">Date</text>
<text x="252.1" y="195.4">Edition</text>
<text x="264.2" y="195.4">Sheet</text>
</g>
</svg>
